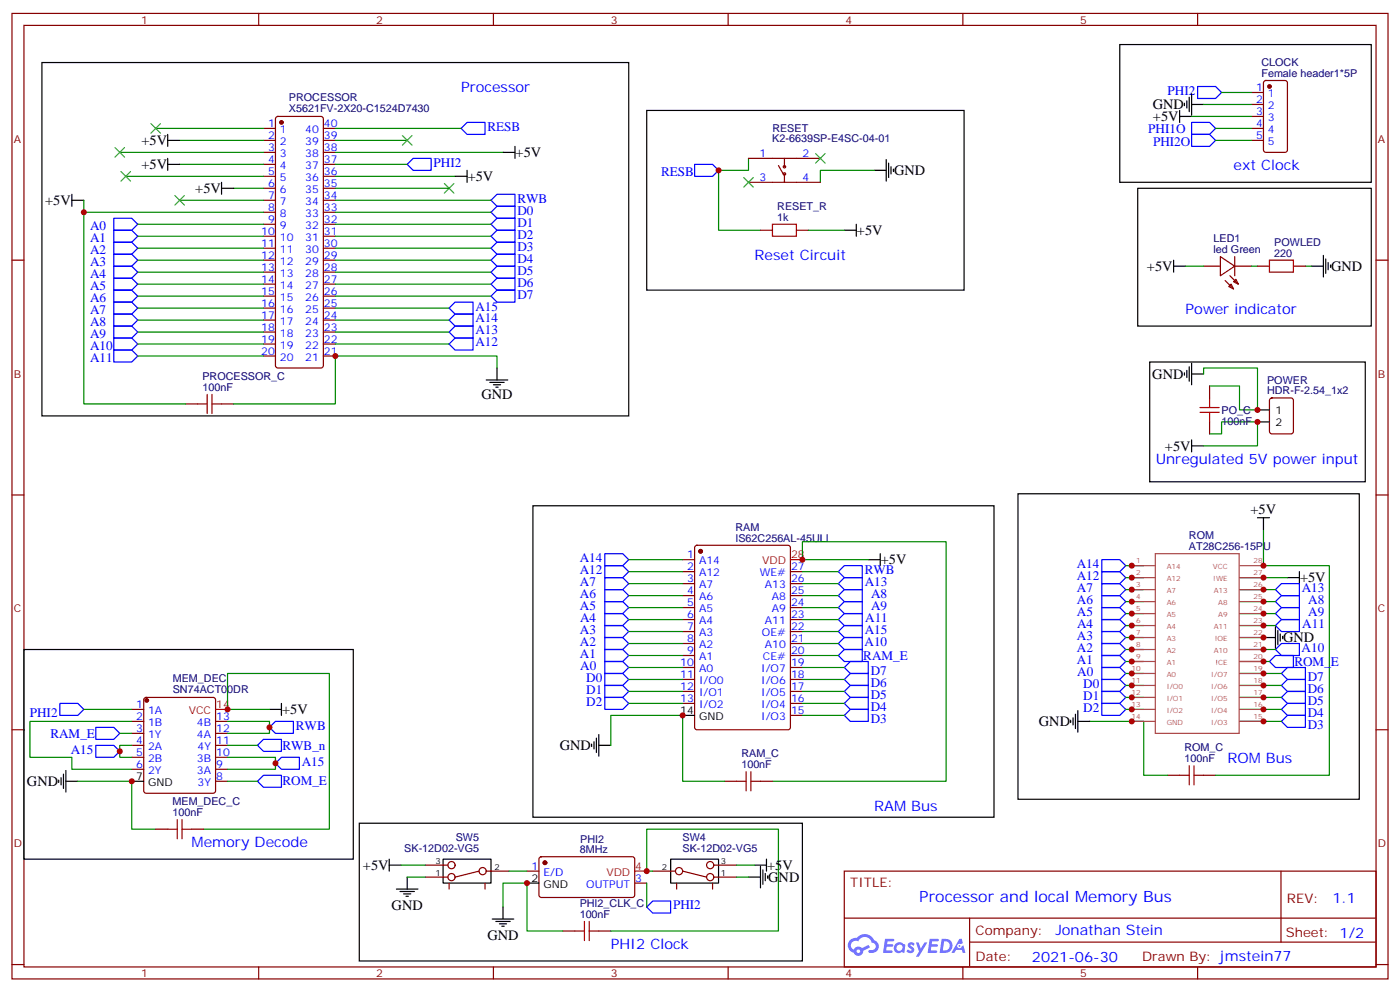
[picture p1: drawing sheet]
<svg xmlns="http://www.w3.org/2000/svg" width="412mm" height="292mm" viewBox="0 0 412 292" stroke-linecap="round" stroke-linejoin="round" font-family="sans-serif">
<g fill="none" stroke="#870000" stroke-width=".35">
<path d="M3.5 4h405.4v284.3h-405.4zM7.1 7.5h398.2v277.3h-398.2zM76.2 4v3.5M145.3 4v3.5M214.5 4v3.5M283.6 4v3.5M352.8 4v3.5M3.5 76.6h3.6M405.3 76.6h3.6M3.5 145.8h3.6M405.3 145.8h3.6M3.5 214.9h3.6"/>
<path d="M405.3 214.9h3.6M248.7 256.5h156.6v28.3h-156.6zM377.3 256.6v20.8M248.7 270.4h156.5M285.6 277.4h119.6M285.6 270.4v14.1M3.5 284.1h3.6M76.2 284.8v3.5M145.3 284.8v3.5M214.5 284.8v3.5M283.6 284.8v3.5M352.8 284.8v3.5"/>
<path d="M405.3 284.1h3.6"/>
</g>
<g fill="#5487ff">
<path d="M267.7 277.7a1.22 1.22 0 0 1 1.7 .3l-.4 .6a.47 .47 0 0 0-.3-.4 .47 .47 0 0 0-.5 .1l.1 .3a1.14 1.14 0 0 1 .8 1.7 1.14 1.14 0 0 1-1.9 0l-.2-.2 .5-.5 .7 .4a.29 .29 0 0 0 .3-.3 .29 .29 0 0 0-.2-.3 1.04 1.04 0 0 1-.6-1.7z"/>
<path d="M260.7 276.5h2.4l.3 .2-.2 .5h-1.8l-.1 .9h1.5l.3 .3-.3 .4h-1.6l-.2 1.1h1.7l.2 .4-.2 .3h-2.6z"/>
<path d="M273.8 276.5h2.4l.3 .2-.1 .5h-1.8l-.2 .9h1.6l.3 .3-.4 .4h-1.6l-.1 1.1h1.7l.2 .4-.2 .3h-2.6z"/>
<path d="M282.6 276.5h.7l.3 1.2-.6 .3a.69 .69 0 0 0-1 .3 .69 .69 0 0 0 .4 1 .69 .69 0 0 0 .9-.6l.5-.3 .6 2.2h-.8l-.2-.9h-1.8l-.5 .9h-.8z"/>
<path d="M269.8 277.6h.8l.6 1.8 1.1-1.8h.9l-2.6 4.1h-.8l.9-1.5z"/>
<path d="M277.4 276.5l-.6 4.1h1.3a2.11 2.11 0 0 0 2.5-2.1 2.11 2.11 0 0 0-2.5-2zM278.1 277.2a1.39 1.39 0 0 1 1.7 1.4 1.39 1.39 0 0 1-1.8 1.3h-.3z"/>
<path d="M263.7 278.1a1.54 1.54 0 0 0-.1 2.1 1.54 1.54 0 0 0 2.2 .2l.6 .2 .3-2.3-.2-.2-.4-.1a1.49 1.49 0 0 0-2.4 .1zM264 279.1a.94 .94 0 0 1 1.8 0 .94 .94 0 0 1-1.8 0z"/>
<path d="M250.4 276.8a2.18 2.18 0 0 0 1.1 3.8 1.44 1.44 0 0 0 1.6 .9 1.44 1.44 0 0 0 1.2-1.5l2-1-.5-.7-1.9 .9a1.47 1.47 0 0 0-2.4 .5 1.39 1.39 0 0 1-.7-2 1.39 1.39 0 0 1 2-.4 2.12 2.12 0 0 1 2.2-1.4 2.12 2.12 0 0 1 1.9 1.7 1.14 1.14 0 0 1 1.1 1.5 1.14 1.14 0 0 1-1.7 .7 .43 .43 0 0 0-.5 .3 .43 .43 0 0 0 .4 .5 1.98 1.98 0 0 0 2.5-1.2 1.98 1.98 0 0 0-1.2-2.5 3.1 3.1 0 0 0-5.3-.7l-.9 .1zM252.3 280.1a.55 .55 0 0 1 1.1 0 .55 .55 0 0 1-1.1 0z"/>
<circle cx="282.6" cy="278.6" r=".26"/>
</g>
<g fill="none" stroke="#00f" stroke-width=".35">
<path d="M135.8 37.8l1.8-1.7h5.3v3.5h-5.3zM351 36.1h5.3l1.8 1.7-1.8 1.8h-5.3zM351 39.6h5.3l1.8 1.7-1.8 1.8h-5.3zM352.8 25.5h5.3l1.7 1.7-1.7 1.8h-5.3zM119.9 48.4l1.8-1.8h5.3v3.6h-5.3zM144.6 59l1.8-1.8h5.3v3.5h-5.3zM204.6 48.4h5.3l1.8 1.8-1.8 1.7h-5.3zM33.5 64.3h5.3l1.8 1.7-1.8 1.8h-5.3zM33.5 67.8h5.3l1.8 1.8-1.8 1.7h-5.3zM33.5 71.3h5.3l1.8 1.8-1.8 1.8h-5.3zM33.5 74.9h5.3l1.8 1.7-1.8 1.8h-5.3zM33.5 78.4h5.3l1.8 1.8-1.8 1.7h-5.3z"/>
<path d="M144.6 62.5l1.8-1.8h5.3v3.6h-5.3zM144.6 66l1.8-1.7h5.3v3.5h-5.3zM144.6 69.6l1.8-1.8h5.3v3.5h-5.3zM144.6 73.1l1.8-1.8h5.3v3.6h-5.3zM144.6 76.6l1.8-1.7h5.3v3.5h-5.3zM146.4 78.4h5.3v3.5h-5.3l-1.8-1.7zM33.5 81.9h5.3l1.8 1.8-1.8 1.7h-5.3zM33.5 85.4h5.3l1.8 1.8-1.8 1.8h-5.3zM33.5 89h5.3l1.8 1.7-1.8 1.8h-5.3zM33.5 92.5h5.3l1.8 1.8-1.8 1.7h-5.3zM33.5 96h5.3l1.8 1.8-1.8 1.8h-5.3zM33.5 99.6h5.3l1.8 1.7-1.8 1.8h-5.3z"/>
<path d="M132.3 90.7l1.8-1.7h5.2v3.5h-5.2zM132.3 94.3l1.8-1.8h5.2v3.5h-5.2zM134.1 96h5.2v3.6h-5.2l-1.8-1.8zM144.6 83.7l1.8-1.8h5.3v3.5h-5.3zM144.6 87.2l1.8-1.8h5.3v3.6h-5.3zM33.5 103.1h5.3l1.8 1.7-1.8 1.8h-5.3zM132.3 101.3l1.8-1.7h5.2v3.5h-5.2zM178.2 170.1h5.2l1.8 1.8-1.8 1.7h-5.2zM178.2 173.6h5.2l1.8 1.8-1.8 1.8h-5.2zM178.2 177.2h5.2l1.8 1.7-1.8 1.8h-5.2zM178.2 166.6h5.2l1.8 1.7-1.8 1.8h-5.2zM178.2 163.1h5.2l1.8 1.7-1.8 1.8h-5.2z"/>
<path d="M246.9 178.9l1.8-1.7h5.3v3.5h-5.3zM246.9 175.4l1.8-1.8h5.3v3.6h-5.3zM246.9 168.3l1.8-1.7h5.3v3.5h-5.3zM248.7 170.1h5.3v3.5h-5.3l-1.8-1.7zM324.6 164.8h5.2l1.8 1.8-1.8 1.7h-5.2zM324.6 168.3h5.2l1.8 1.8-1.8 1.8h-5.2zM324.6 178.9h5.2l1.8 1.8-1.8 1.8h-5.2zM324.6 175.4h5.2l1.8 1.8-1.8 1.7h-5.2zM324.6 171.9h5.2l1.8 1.7-1.8 1.8h-5.2zM375.7 173.6l1.8-1.7h5.3v3.5h-5.3zM377.5 175.4h5.3v3.5h-5.3l-1.8-1.7zM178.2 180.7h5.2l1.8 1.8-1.8 1.7h-5.2z"/>
<path d="M178.2 184.2h5.2l1.8 1.8-1.8 1.7h-5.2zM178.2 187.7h5.2l1.8 1.8-1.8 1.8h-5.2zM178.2 191.3h5.2l1.8 1.7-1.8 1.8h-5.2zM178.2 194.8h5.2l1.8 1.8-1.8 1.7h-5.2zM178.2 198.3h5.2l1.8 1.8-1.8 1.8h-5.2zM246.9 182.5l1.8-1.8h5.3v3.5h-5.3zM246.9 189.5l1.8-1.8h5.3v3.6h-5.3zM246.9 186l1.8-1.8h5.3v3.5h-5.3zM246.9 193l1.8-1.7h5.3v3.5h-5.3zM250.5 198.3h5.3v3.6h-5.3l-1.8-1.8zM250.5 194.8h5.3v3.5h-5.3l-1.8-1.7zM324.6 196.6h5.2l1.8 1.7-1.8 1.8h-5.2z"/>
<path d="M324.6 193h5.2l1.8 1.8-1.8 1.8h-5.2zM324.6 189.5h5.2l1.8 1.8-1.8 1.7h-5.2zM324.6 186h5.2l1.8 1.7-1.8 1.8h-5.2zM324.6 182.5h5.2l1.8 1.7-1.8 1.8h-5.2zM373.9 194.8l1.8-1.8h5.3v3.6h-5.3zM375.7 180.7l1.8-1.8h5.3v3.6h-5.3zM375.7 184.2l1.8-1.7h5.3v3.5h-5.3zM377.5 189.5h5.3v3.5h-5.3l-1.8-1.7zM379.2 196.6h5.3v3.5h-5.3l-1.7-1.8zM17.6 207.2h5.3l1.8 1.7-1.8 1.8h-5.3zM28.2 219.5h5.3l1.8 1.8-1.8 1.7h-5.3zM28.2 214.2h5.3l1.8 1.8-1.8 1.7h-5.3z"/>
<path d="M77.6 217.7h5.3v3.6h-5.3l-1.8-1.8zM79.4 214.2l1.7-1.8h5.3v3.6h-5.3zM178.2 201.9h5.2l1.8 1.7-1.8 1.8h-5.2zM178.2 205.4h5.2l1.8 1.8-1.8 1.7h-5.2zM250.5 208.9h5.3v3.5h-5.3l-1.8-1.7zM250.5 205.4h5.3v3.5h-5.3l-1.8-1.7zM250.5 201.9h5.3v3.5h-5.3l-1.8-1.8zM324.6 207.2h5.2l1.8 1.7-1.8 1.8h-5.2zM324.6 203.6h5.2l1.8 1.8-1.8 1.8h-5.2zM324.6 200.1h5.2l1.8 1.8-1.8 1.7h-5.2zM377.5 201.9l1.7-1.8h5.3v3.5h-5.3zM377.5 205.4l1.7-1.8h5.3v3.6h-5.3z"/>
<path d="M379.2 207.2h5.3v3.5h-5.3l-1.7-1.8zM379.2 210.7h5.3v3.5h-5.3l-1.7-1.8zM75.8 230.1l1.8-1.8h5.3v3.5h-5.3zM81.1 224.8l1.8-1.8h5.3v3.6h-5.3zM192.3 265.4h5.3v3.5h-5.3l-1.8-1.8z"/>
</g>
<g fill="none" stroke="#000" stroke-width=".35">
<path d="M12.3 18.4h172.9v104.1h-172.9zM329.8 13.1h74.1v40.6h-74.1zM49.4 39.6v3.5M190.5 32.5h93.5v52.9h-93.5zM347.5 34.3h3.5M347.5 32.5v3.6M348.9 30.4v.7M349.6 29.7v2.1M350.3 28.6v4.3M351 30.8h3.5M351 27.6v6.3M21.2 59h3.5"/>
<path d="M21.2 57.2v3.5M49.4 41.3h3.5M49.4 46.6v3.6M49.4 48.4h3.5M65.3 55.5h3.5M65.3 53.7v3.5M134.1 51.9h3.5M137.6 50.2v3.5M148.2 44.9h3.5M151.7 43.1v3.5M257.5 50.2h3.6M261.1 47v6.3"/>
<path d="M261.8 48v4.3M262.5 49.1v2.1M263.2 49.8v.7M335.1 55.5h68.8v40.5h-68.8zM248.7 67.8h3.5M252.2 66v3.6M345.7 78.4h3.5M345.7 76.6v3.6M386.3 78.4h3.5M389.8 75.2v6.4M390.5 76.3v4.2M391.2 77.3v2.1"/>
<path d="M391.9 78v.7M143.2 111.9h6.4M144.3 112.6h4.2M145.3 113.3h2.2M146 114h.8M146.4 108.4v3.5M338.7 106.6h63.5v35.3h-63.5zM348.9 109.8v.7M349.6 109.1v2.1M350.3 108v4.3M351 107v6.3M351 110.1h3.5"/>
<path d="M351 129.5v3.6M351 131.3h3.5M370.4 120.7h3.5M370.4 124.2h3.5M157 148.9h135.8v91.8h-135.8zM299.9 145.4h100.5v90h-100.5zM370.4 152.5h3.5M372.2 152.5v3.5M255.8 164.8h3.5M259.3 163.1v3.5M379.2 170.1h3.6M382.8 168.3v3.6"/>
<path d="M7.1 191.3h97v61.7h-97zM372.2 187.7h3.5M375.7 184.6v6.3M376.4 185.6v4.3M377.1 186.7v2.1M377.8 187.4v.7M79.4 208.9h3.5M82.9 207.2v3.5M174.3 219.1v.8M175 218.4v2.2M175.7 217.4v4.2M176.4 219.5h3.5"/>
<path d="M176.4 216.3v6.4M201.1 210.7h3.5M315.4 212.1v.7M316.1 211.4v2.1M316.8 210.3v4.3M317.5 212.4h3.5M317.5 209.3v6.3M17.3 229.7v.7M18 229v2.1M18.7 228v4.2M19.4 230.1h3.5M19.4 226.9v6.4"/>
<path d="M38.8 230.1h3.5M105.8 242.4h130.6v40.6h-130.6zM114.7 254.8h3.5M114.7 253v3.5M119.9 258.3v3.5M130.5 253h14.1v7.1h-14.1zM197.6 253h14.1v7.1h-14.1zM220.5 258.3h3.5M222.2 254.8h3.6M224 255.1v6.4M224.7 256.2v4.2M225.4 257.2v2.2"/>
<path d="M225.8 253v3.5M226.1 258v.7M116.8 261.8h6.3M117.8 262.5h4.3M118.9 263.2h2.1M119.6 263.9h.7M145 270.7h6.3M146 271.4h4.3M147.1 272.1h2.1M147.8 272.8h.7M148.2 267.1v3.6M155.2 260.1h3.5"/>
</g>
<g fill="none" stroke="#3c3" stroke-width=".35">
<path d="M44.4 36.4l2.9 2.8M47.3 36.4l-2.9 2.8M118.5 39.9l2.9 2.9M121.4 39.9l-2.9 2.9M33.9 43.5l2.8 2.8M35.6 50.5l2.9 2.8M36.7 43.5l-2.8 2.8M38.5 50.5l-2.9 2.8M51.5 57.6l2.8 2.8M54.3 57.6l-2.8 2.8M130.9 54l2.8 2.9M133.7 54l-2.8 2.9"/>
<path d="M219.1 52.3l2.8 2.8M221.9 52.3l-2.8 2.8M240.2 45.2l2.9 2.8M243.1 45.2l-2.9 2.8"/>
</g>
<g fill="none" stroke="#870000" stroke-width=".35">
<path d="M77.6 37.8h3.5M81.4 34.5l.4-.2h12.7l.5 .2 .2 .5v72.7l-.2 .5-.5 .2h-12.7l-.5-.3-.2-.4v-72.7zM95.2 37.8h3.6M368.7 37.8h3.5M368.7 27.2h3.5M368.7 30.8h3.5M368.7 34.3h3.5M372.4 23.9l.5-.2h5.6l.7 .4v20.1l-.4 .6-5.9 .1-.7-.5v-20zM77.6 41.3h3.5M77.6 44.9h3.5M77.6 48.4h3.5M77.6 51.9h3.5"/>
<path d="M77.6 55.5h3.5M77.6 59h3.5M95.2 41.3h3.6M95.2 44.9h3.6M95.2 48.4h3.6M95.2 51.9h3.6M95.2 55.5h3.6M95.2 59h3.6M220.5 53.7h21.2M220.5 46.6h21.2M229.3 48.8l1.4 2.4M231.1 46.6v2.5"/>
<path d="M231.1 51.2v2.5M368.7 41.3h3.5M77.6 62.5h3.5M77.6 66h3.5M77.6 69.6h3.5M77.6 73.1h3.5M77.6 76.6h3.5M95.2 62.5h3.6M95.2 66h3.6M95.2 69.6h3.6M95.2 73.1h3.6M95.2 76.6h3.6"/>
<path d="M224 67.8h3.5M234.6 67.8h3.5M354.5 78.4h5M359.5 75.6l4.2 2.8-4.2 2.8zM363.7 78.4h5M363.7 75.6v5.6M370.4 78.4h3.5M381 78.4h3.5M77.6 80.2h3.5M77.6 83.7h3.5M77.6 87.2h3.5M77.6 90.7h3.5"/>
<path d="M77.6 94.3h3.5M77.6 97.8h3.5M95.2 80.2h3.6M95.2 83.7h3.6M95.2 87.2h3.6M95.2 90.7h3.6M95.2 94.3h3.6M95.2 97.8h3.6M360.9 82.6l2.5 2.5M361.9 84.4l.8-.7 .7 1.4zM362.3 81.2l2.5 2.5M363.4 83l.7-.7 .7 1.4z"/>
<path d="M54.7 119h3.5M65.3 119h3.5M77.6 101.3h3.5M77.6 104.8h3.5M95.2 101.3h3.6M95.2 104.8h3.6M356.3 113.7v3.5M374.2 117.4l.4-.2h5.7l.6 .4 .1 9.5-.5 .6-5.9 .1-.6-.5-.1-9.4zM356.3 124.2v3.6M201.1 164.8h3.5M201.1 168.3h3.5M201.1 171.9h3.5"/>
<path d="M201.1 175.4h3.5M201.1 178.9h3.5M204.8 160.8l.5-.2h26.8l.7 .4v53.2l-.4 .7h-27.1l-.6-.4-.1-53.2zM232.8 168.3h3.6M232.8 171.9h3.6M232.8 175.4h3.6M232.8 178.9h3.6M201.1 182.5h3.5M201.1 186h3.5M201.1 189.5h3.5M201.1 193h3.5M201.1 196.6h3.5"/>
<path d="M232.8 182.5h3.6M232.8 186h3.6M232.8 189.5h3.6M232.8 193h3.6M232.8 196.6h3.6M38.8 208.9h3.5M38.8 212.4h3.5M38.8 216h3.5M38.8 219.5h3.5M42.6 205.6l.4-.2h19.8l.5 .2 .2 .5v26.8l-.2 .5-.5 .2h-19.8l-.5-.2-.2-.5v-26.8zM63.5 212.4h3.5M63.5 216h3.5"/>
<path d="M63.5 219.5h3.5M201.1 200.1h3.5M201.1 203.6h3.5M201.1 207.2h3.5M232.8 200.1h3.6M232.8 203.6h3.6M232.8 207.2h3.6M232.8 210.7h3.6M38.8 223h3.5M38.8 226.6h3.5M63.5 230.1h3.5M63.5 223h3.5"/>
<path d="M63.5 226.6h3.5M213.4 230.1h3.6M224 230.1h3.5M344 228.3h3.5M354.5 228.3h3.6M45.9 244.2h3.5M56.4 244.2h3.6M125.2 254.8h6.7M125.2 258.3h6.7M141.1 256.5l-7 1.8M143.2 256.5h6.7M155.2 256.5h3.5"/>
<path d="M159 252.5l.5-.2 27 .1 .5 .6-.1 10.9-.6 .4-27.1-.1-.5-.6v-10.6zM192.3 256.5h6.7M201.1 256.5l7 1.8M210.3 254.8h6.7M210.3 258.3h6.7M132.3 260.1v1.7M142.9 260.1v1.7M165.8 274.2h3.5M176.4 274.2h3.5M187 260.1h3.5M199.3 260.1v1.7M209.9 260.1v1.7"/>
<circle cx="231.1" cy="49.1" r=".35"/>
<circle cx="231.1" cy="51.2" r=".35"/>
<circle cx="133" cy="258.3" r="1.06"/>
<circle cx="133" cy="254.8" r="1.06"/>
<circle cx="142.2" cy="256.5" r="1.06"/>
<circle cx="200" cy="256.5" r="1.06"/>
<circle cx="209.2" cy="254.8" r="1.06"/>
<circle cx="209.2" cy="258.3" r="1.06"/>
</g>
<g fill="#870000" stroke="#870000" stroke-width=".35">
<circle cx="82.9" cy="36.1" r=".53"/>
<circle cx="206.4" cy="162.3" r=".53"/>
<circle cx="43.2" cy="206.3" r=".53"/>
<circle cx="160.5" cy="254.1" r=".53"/>
<circle cx="373.9" cy="25.5" r=".53"/>
</g>
<g fill="none" stroke="#008700" stroke-width=".35">
<path d="M45.9 37.8h31.7M98.8 37.8h37M351 34.3h17.7M354.5 30.8h14.2M358.1 37.8h10.6M359.8 27.2h8.9M24.7 59v3.5h52.9M35.3 44.9h42.3M37 51.9h40.6M52.9 59h24.7M52.9 41.3h24.7M52.9 48.4h24.7"/>
<path d="M68.8 55.5h8.8M98.8 51.9h35.3M98.8 55.5h33.5M98.8 59h45.8M98.8 44.9h49.4M98.8 41.3h21.1M98.8 48.4h21.1M220.5 46.6v3.6h-8.8v17.6h12.3M257.5 50.2h-15.8v3.5M358.1 41.3h10.6M24.7 62.5v56.5h30M40.6 66h37"/>
<path d="M40.6 69.6h37M40.6 73.1h37M40.6 76.6h37M98.8 66h45.8M98.8 69.6h45.8M98.8 73.1h45.8M98.8 76.6h45.8M98.8 62.5h45.8M238.1 67.8h10.6M349.2 78.4h5.3M368.7 78.4h1.7M384.5 78.4h1.8"/>
<path d="M40.6 80.2h37M40.6 83.7h37M40.6 87.2h37M40.6 90.7h37M40.6 94.3h37M40.6 97.8h37M98.8 80.2h45.8M98.8 83.7h45.8M98.8 87.2h45.8M98.8 90.7h33.5M98.8 94.3h33.5M98.8 97.8h33.5"/>
<path d="M40.6 101.3h37M40.6 104.8h37M98.8 101.3h33.5M146.4 108.4v-3.6h-47.6v14.2h-30M354.5 110.1v-1.7h15.9v12.3h-5.3v-7h-8.8M356.3 127.8h3.5v-3.6h10.6v7.1h-15.9M372.2 156v10.6h19.4v61.7h-33.5M185.2 178.9h15.9M185.2 175.4h15.9M185.2 171.9h15.9M185.2 168.3h15.9M185.2 164.8h15.9"/>
<path d="M236.4 178.9h10.5M236.4 175.4h10.5M236.4 171.9h10.5M236.4 168.3h10.5M255.8 164.8h-19.4v-5.3h42.3v70.6h-51.2M331.6 166.6h5.3M331.6 170.1h5.3M331.6 173.6h5.3M331.6 177.2h5.3M365.1 170.1h14.1M365.1 173.6h10.6M365.1 177.2h10.6"/>
<path d="M185.2 196.6h15.9M185.2 193h15.9M185.2 189.5h15.9M185.2 186h15.9M185.2 182.5h15.9M236.4 196.6h12.3M236.4 193h10.5M236.4 189.5h10.5M236.4 186h10.5M236.4 182.5h10.5M331.6 180.7h5.3M331.6 184.2h5.3"/>
<path d="M331.6 187.7h5.3M331.6 191.3h5.3M331.6 194.8h5.3M331.6 198.3h5.3M365.1 180.7h10.6M365.1 184.2h10.6M365.1 187.7h7.1M365.1 191.3h10.6M365.1 194.8h8.8M365.1 198.3h12.4M24.7 208.9h14.1M35.3 216h3.5"/>
<path d="M38.8 219.5h-3.5v3.5h3.5M38.8 212.4h-30v10.6h12.4v3.6h17.6M67 212.4h12.4v3.6h-12.4M67 219.5h8.8M79.4 208.9h-12.4v-10.6h30v45.9h-37M179.9 219.5v-8.8h21.2v19.4h12.3M185.2 200.1h15.9M185.2 203.6h15.9M185.2 207.2h15.9M236.4 200.1h12.3M236.4 203.6h12.3M236.4 207.2h12.3"/>
<path d="M236.4 210.7h12.3M321 212.4h15.9v15.9h7.1M331.6 208.9h5.3M331.6 201.9h5.3M331.6 205.4h5.3M365.1 208.9h12.4M365.1 201.9h12.4M365.1 205.4h12.4M365.1 212.4h12.4M22.9 230.1h15.9v14.1h7.1M67 223h14.1v3.6h-14.1M67 230.1h8.8"/>
<path d="M118.2 254.8h7M119.9 258.3h5.3M149.9 256.5h5.3M192.3 256.5h-1.8v-12.3h38.8v30h-49.4M217 258.3h3.5M217 254.8h5.2M148.2 267.1v-7h7v14.1h10.6M190.5 260.1v7"/>
</g>
<g fill="none" stroke="#a10000" stroke-width=".35">
<path d="M227.5 66h7.1v3.6h-7.1zM373.9 76.6h7.1v3.6h-7.1zM58.2 119h2.8M61 116.1v5.7M62.4 119h2.9M62.4 116.1v5.7M356.3 117.2v2.8M353.5 121.4h5.6M353.5 120h5.6M356.3 121.4v2.8M217 230.1h2.8M219.8 227.3v5.6"/>
<path d="M221.2 230.1h2.8M221.2 227.3v5.6M347.5 228.3h2.8M350.3 225.5v5.6M351.7 228.3h2.8M351.7 225.5v5.6M49.4 244.2h2.8M52.2 241.4v5.6M53.6 244.2h2.8M53.6 241.4v5.6M169.3 274.2h2.9M172.2 271.4v5.6"/>
<path d="M173.6 274.2h2.8M173.6 271.4v5.6"/>
</g>
<path d="M232.8 164.8h3.6M63.5 208.9h3.5M187 256.5h3.5" fill="none" stroke="#f00" stroke-width=".35"/>
<g fill="none" stroke="#a64a4a" stroke-width=".35">
<path d="M333.4 166.6h6.9M333.4 170.1h6.9M333.4 173.6h6.9M333.4 177.2h6.9M340.3 163.1h24.7v52.9h-24.7zM365.2 166.6h7M365.2 170.1h7M365.2 173.6h7M365.2 177.2h7M333.4 180.7h6.9M333.4 184.2h6.9M333.4 187.7h6.9"/>
<path d="M333.4 191.3h6.9M333.4 194.8h6.9M333.4 198.3h6.9M365.2 180.7h7M365.2 184.2h7M365.2 187.7h7M365.2 191.3h7M365.2 194.8h7M365.2 198.3h7M333.4 201.9h6.9M333.4 205.4h6.9M333.4 208.9h6.9"/>
<path d="M333.4 212.4h6.9M365.2 201.9h7M365.2 205.4h7M365.2 208.9h7M365.2 212.4h7"/>
</g>
<g fill="#c00">
<circle cx="24.7" cy="62.5" r=".88"/>
<circle cx="98.8" cy="104.8" r=".88"/>
<circle cx="236.4" cy="164.8" r=".88"/>
<circle cx="201.1" cy="210.7" r=".88"/>
<circle cx="35.3" cy="221.3" r=".88"/>
<circle cx="67" cy="208.9" r=".88"/>
<circle cx="38.8" cy="230.1" r=".88"/>
<circle cx="81.1" cy="224.8" r=".88"/>
<circle cx="211.7" cy="50.2" r=".88"/>
<circle cx="190.5" cy="256.5" r=".88"/>
<circle cx="155.2" cy="260.1" r=".88"/>
<circle cx="79.4" cy="214.2" r=".88"/>
<circle cx="370.4" cy="120.7" r=".88"/>
<circle cx="370.4" cy="124.2" r=".88"/>
<circle cx="372.2" cy="212.4" r=".88"/>
<circle cx="372.2" cy="208.9" r=".88"/>
<circle cx="372.2" cy="205.4" r=".88"/>
<circle cx="372.2" cy="201.9" r=".88"/>
<circle cx="372.2" cy="198.3" r=".88"/>
<circle cx="372.2" cy="194.8" r=".88"/>
<circle cx="372.2" cy="191.3" r=".88"/>
<circle cx="372.2" cy="184.2" r=".88"/>
<circle cx="372.2" cy="180.7" r=".88"/>
<circle cx="372.2" cy="177.2" r=".88"/>
<circle cx="372.2" cy="173.6" r=".88"/>
<circle cx="372.2" cy="170.1" r=".88"/>
<circle cx="333.4" cy="212.4" r=".88"/>
<circle cx="333.4" cy="208.9" r=".88"/>
<circle cx="333.4" cy="205.4" r=".88"/>
<circle cx="333.4" cy="201.9" r=".88"/>
<circle cx="333.4" cy="198.3" r=".88"/>
<circle cx="333.4" cy="194.8" r=".88"/>
<circle cx="333.4" cy="191.3" r=".88"/>
<circle cx="333.4" cy="187.7" r=".88"/>
<circle cx="333.4" cy="184.2" r=".88"/>
<circle cx="333.4" cy="180.7" r=".88"/>
<circle cx="333.4" cy="177.2" r=".88"/>
<circle cx="333.4" cy="173.6" r=".88"/>
<circle cx="333.4" cy="170.1" r=".88"/>
<circle cx="333.4" cy="166.6" r=".88"/>
<circle cx="372.2" cy="166.6" r=".88"/>
<circle cx="372.2" cy="187.7" r=".88"/>
</g>
<text font-size="4.6" fill="#00f" x="270.8" y="265.6">Processor and local Memory Bus</text>
<g font-size="4.2" fill="#00f">
<text x="135.8" y="27.2">Processor</text>
<text x="363.4" y="50.2">ext Clock</text>
<text x="222.2" y="76.6">Reset Circuit</text>
<text x="349.2" y="92.5">Power indicator</text>
<text x="340.4" y="136.6">Unregulated 5V power input</text>
<text x="361.6" y="224.8">ROM Bus</text>
<text x="257.5" y="238.9">RAM Bus</text>
<text x="56.4" y="249.5">Memory Decode</text>
<text x="392.5" y="265.8">1.1</text>
<text x="310.9" y="275.4">Jonathan Stein</text>
<text x="179.9" y="279.5">PHI2 Clock</text>
<text x="304" y="283.2">2021-06-30</text>
</g>
<g font-size="4.2">
<text x="339.6" y="32.2">GND</text>
<text x="339.6" y="35.7">+5V</text>
<text x="41.7" y="42.8">+5V</text>
<text x="151.9" y="46.3">+5V</text>
<text x="41.7" y="49.9">+5V</text>
<text x="137.8" y="53.4">+5V</text>
<text x="263.3" y="51.5">GND</text>
<text x="57.5" y="56.9">+5V</text>
<text x="13.3" y="60.4">+5V</text>
<text x="252.4" y="69.2">+5V</text>
<text x="337.9" y="79.8">+5V</text>
<text x="392.1" y="79.8">GND</text>
<text x="339.4" y="111.5">GND</text>
<text x="141.8" y="117.5">GND</text>
<text x="343.2" y="132.7">+5V</text>
<text x="368.3" y="151.4">+5V</text>
<text x="259.5" y="166.2">+5V</text>
<text x="382.9" y="171.5">+5V</text>
<text x="378" y="189.2">GND</text>
<text x="83.1" y="210.3">+5V</text>
<text x="306" y="213.9">GND</text>
<text x="164.9" y="220.9">GND</text>
<text x="7.9" y="231.5">GND</text>
<text x="106.9" y="256.2">+5V</text>
<text x="226" y="256.2">+5V</text>
<text x="226.3" y="259.7">GND</text>
<text x="115.4" y="267.9">GND</text>
<text x="143.6" y="276.7">GND</text>
</g>
<g font-size="3.9" fill="#00f">
<text x="343.9" y="27.9">PHI2</text>
<text x="143.6" y="38.5">RESB</text>
<text x="338.2" y="39.1">PHI1O</text>
<text x="339.7" y="43.1">PHI2O</text>
<text x="127.7" y="49.1">PHI2</text>
<text x="194.7" y="52">RESB</text>
<text x="152.4" y="59.7">RWB</text>
<text x="152.4" y="63.2">D0</text>
<text x="26.5" y="67.8">A0</text>
<text x="26.5" y="71.3">A1</text>
<text x="152.4" y="66.7">D1</text>
<text x="152.4" y="70.3">D2</text>
<text x="26.5" y="74.9">A2</text>
<text x="152.4" y="73.8">D3</text>
<text x="152.4" y="77.3">D4</text>
<text x="26.5" y="78.4">A3</text>
<text x="26.5" y="81.9">A4</text>
<text x="152.4" y="80.9">D5</text>
<text x="26.5" y="85.4">A5</text>
<text x="26.5" y="89">A6</text>
<text x="152.4" y="84.4">D6</text>
<text x="152.4" y="87.9">D7</text>
<text x="26.5" y="92.5">A7</text>
<text x="140.1" y="91.4">A15</text>
<text x="140.1" y="95">A14</text>
<text x="26.5" y="96">A8</text>
<text x="26.5" y="99.6">A9</text>
<text x="140.1" y="98.5">A13</text>
<text x="26.5" y="103.1">A10</text>
<text x="26.5" y="106.6">A11</text>
<text x="140.1" y="102">A12</text>
<text x="170.8" y="165.5">A14</text>
<text x="317.2" y="167.3">A14</text>
<text x="170.8" y="169.1">A12</text>
<text x="170.8" y="172.6">A7</text>
<text x="254.7" y="172.6">A13</text>
<text x="254.7" y="169">RWB</text>
<text x="317.2" y="170.8">A12</text>
<text x="170.8" y="176.1">A6</text>
<text x="170.8" y="179.6">A5</text>
<text x="256.6" y="179.6">A9</text>
<text x="256.6" y="176.1">A8</text>
<text x="317.2" y="177.9">A6</text>
<text x="317.2" y="174.3">A7</text>
<text x="383.5" y="174.3">A13</text>
<text x="385.4" y="177.9">A8</text>
<text x="170.9" y="183.1">A4</text>
<text x="254.9" y="183.1">A11</text>
<text x="317.2" y="181.4">A5</text>
<text x="317.3" y="184.9">A4</text>
<text x="383.6" y="184.9">A11</text>
<text x="385.4" y="181.4">A9</text>
<text x="170.8" y="186.7">A3</text>
<text x="170.8" y="190.2">A2</text>
<text x="254.7" y="190.2">A10</text>
<text x="254.7" y="186.7">A15</text>
<text x="317.2" y="192">A2</text>
<text x="317.2" y="188.4">A3</text>
<text x="383.4" y="192">A10</text>
<text x="170.8" y="193.7">A1</text>
<text x="170.9" y="197.3">A0</text>
<text x="254.3" y="194.3">RAM_E</text>
<text x="317.2" y="195.5">A1</text>
<text x="381.3" y="196">ROM_E</text>
<text x="172.7" y="200.8">D0</text>
<text x="256.5" y="202.2">D6</text>
<text x="256.5" y="198.7">D7</text>
<text x="317.3" y="199">A0</text>
<text x="319.1" y="202.6">D0</text>
<text x="385.2" y="200.4">D7</text>
<text x="385.2" y="204">D6</text>
<text x="172.7" y="204.3">D1</text>
<text x="172.7" y="207.9">D2</text>
<text x="256.5" y="209.3">D4</text>
<text x="256.5" y="205.7">D5</text>
<text x="319.1" y="209.6">D2</text>
<text x="319.1" y="206.1">D1</text>
<text x="385.2" y="207.5">D5</text>
<text x="8.8" y="211">PHI2</text>
<text x="87.1" y="214.9">RWB</text>
<text x="256.5" y="212.8">D3</text>
<text x="385.2" y="211">D4</text>
<text x="385.2" y="214.6">D3</text>
<text x="14.8" y="217.2">RAM_E</text>
<text x="20.8" y="222">A15</text>
<text x="83.2" y="220.7">RWB_n</text>
<text x="88.9" y="225.5">A15</text>
<text x="83.2" y="231.3">ROM_E</text>
<text x="198.3" y="267.8">PHI2</text>
</g>
<g font-size="3.9" fill="#800">
<text x="250.5" y="261.1">TITLE:</text>
<text x="379.1" y="265.8">REV:</text>
<text x="287.4" y="275.3">Company:</text>
<text x="378.7" y="275.9">Sheet: 1/2</text>
<text x="287.4" y="283">Date:</text>
<text x="336.4" y="283.1">Drawn By: jmstein77</text>
</g>
<g font-size="3.2" fill="#800">
<text x="41.6" y="6.9">1</text>
<text x="110.8" y="6.9">2</text>
<text x="179.9" y="6.9">3</text>
<text x="249.1" y="6.9">4</text>
<text x="318.2" y="6.9">5</text>
<text x="4.1" y="42.1">A</text>
<text x="405.9" y="42.1">A</text>
<text x="4.1" y="111.2">B</text>
<text x="405.9" y="111.2">B</text>
<text x="4.1" y="180.3">C</text>
<text x="405.9" y="180.3">C</text>
<text x="4.1" y="249.5">D</text>
<text x="405.9" y="249.5">D</text>
<text x="41.6" y="287.8">1</text>
<text x="110.8" y="287.8">2</text>
<text x="179.9" y="287.8">3</text>
<text x="249.1" y="287.8">4</text>
<text x="318.2" y="287.8">5</text>
</g>
<g font-size="3.2" fill="#000080">
<text x="371.6" y="22.6">Female header1*5P</text>
<text x="371.6" y="19.5">CLOCK</text>
<text x="85.1" y="29.9">PROCESSOR</text>
<text x="85.1" y="33.1">X5621FV-2X20-C1524D7430</text>
<text x="227.5" y="41.9">K2-6639SP-E4SC-04-01</text>
<text x="227.5" y="38.7">RESET</text>
<text x="229" y="65">1k</text>
<text x="229" y="61.8">RESET_R</text>
<text x="357.5" y="71.3">LED1</text>
<text x="357.5" y="74.5">led Green</text>
<text x="375.4" y="75.6">220</text>
<text x="375.4" y="72.4">POWLED</text>
<text x="59.6" y="111.9">PROCESSOR_C</text>
<text x="373.3" y="113">POWER</text>
<text x="59.6" y="115.1">100nF</text>
<text x="373.2" y="116.1">HDR-F-2.54_1x2</text>
<text x="359.8" y="125.1">100nF</text>
<text x="359.8" y="121.9">PO_C</text>
<text x="216.6" y="159.5">IS62C256AL-45ULI</text>
<text x="216.6" y="156.4">RAM</text>
<text x="350.2" y="162">AT28C256-15PU</text>
<text x="350.2" y="158.8">ROM</text>
<text x="50.9" y="201">MEM_DEC</text>
<text x="50.9" y="204.2">SN74ACT00DR</text>
<text x="348.9" y="221.2">ROM_C</text>
<text x="218.4" y="226.2">100nF</text>
<text x="218.4" y="223">RAM_C</text>
<text x="348.9" y="224.4">100nF</text>
<text x="50.8" y="237.1">MEM_DEC_C</text>
<text x="50.8" y="240.3">100nF</text>
<text x="119.1" y="250.9">SK-12D02-VG5</text>
<text x="134.3" y="247.7">SW5</text>
<text x="170.8" y="251.2">8MHz</text>
<text x="170.9" y="248.1">PHI2</text>
<text x="201" y="250.9">SK-12D02-VG5</text>
<text x="201" y="247.7">SW4</text>
<text x="170.8" y="267.1">PHI2_CLK_C</text>
<text x="170.8" y="270.3">100nF</text>
</g>
<g font-size="3.2" fill="#00f">
<text x="370" y="26.9">1</text>
<text x="373.5" y="28.6">1</text>
<text x="370" y="30.4">2</text>
<text x="370" y="33.9">3</text>
<text x="373.5" y="32.2">2</text>
<text x="373.5" y="35.7">3</text>
<text x="78.9" y="37.5">1</text>
<text x="78.9" y="41">2</text>
<text x="82.4" y="39.2">1</text>
<text x="89.9" y="39.2">40</text>
<text x="95.4" y="41">39</text>
<text x="95.4" y="37.5">40</text>
<text x="370" y="37.5">4</text>
<text x="370" y="41">5</text>
<text x="373.5" y="39.2">4</text>
<text x="78.9" y="44.5">3</text>
<text x="82.4" y="42.8">2</text>
<text x="82.4" y="46.3">3</text>
<text x="89.9" y="46.3">38</text>
<text x="89.9" y="42.8">39</text>
<text x="95.4" y="44.5">38</text>
<text x="223.8" y="46.3">1</text>
<text x="236.4" y="46.3">2</text>
<text x="373.5" y="42.8">5</text>
<text x="78.9" y="48">4</text>
<text x="78.9" y="51.6">5</text>
<text x="82.4" y="49.8">4</text>
<text x="82.4" y="53.3">5</text>
<text x="89.9" y="53.3">36</text>
<text x="89.9" y="49.8">37</text>
<text x="95.4" y="51.6">36</text>
<text x="95.4" y="48">37</text>
<text x="223.8" y="53.3">3</text>
<text x="236.4" y="53.3">4</text>
<text x="78.9" y="55.1">6</text>
<text x="78.9" y="58.6">7</text>
<text x="82.4" y="56.9">6</text>
<text x="89.9" y="56.9">35</text>
<text x="95.4" y="58.6">34</text>
<text x="95.4" y="55.1">35</text>
<text x="78.9" y="62.2">8</text>
<text x="78.9" y="65.7">9</text>
<text x="82.4" y="60.4">7</text>
<text x="82.4" y="63.9">8</text>
<text x="89.9" y="63.9">33</text>
<text x="89.9" y="60.4">34</text>
<text x="95.4" y="65.7">32</text>
<text x="95.4" y="62.2">33</text>
<text x="76.9" y="69.2">10</text>
<text x="82.4" y="67.5">9</text>
<text x="82.4" y="71">10</text>
<text x="89.9" y="71">31</text>
<text x="89.9" y="67.5">32</text>
<text x="95.4" y="69.2">31</text>
<text x="76.9" y="72.7">11</text>
<text x="76.9" y="76.3">12</text>
<text x="82.4" y="74.5">11</text>
<text x="89.9" y="74.5">30</text>
<text x="95.4" y="76.3">29</text>
<text x="95.4" y="72.7">30</text>
<text x="76.9" y="79.8">13</text>
<text x="76.9" y="83.3">14</text>
<text x="82.4" y="78">12</text>
<text x="82.4" y="81.6">13</text>
<text x="89.9" y="81.6">28</text>
<text x="89.9" y="78">29</text>
<text x="95.4" y="83.3">27</text>
<text x="95.4" y="79.8">28</text>
<text x="76.9" y="86.9">15</text>
<text x="82.4" y="85.1">14</text>
<text x="82.4" y="88.6">15</text>
<text x="89.9" y="88.6">26</text>
<text x="89.9" y="85.1">27</text>
<text x="95.4" y="86.9">26</text>
<text x="76.9" y="90.4">16</text>
<text x="76.9" y="93.9">17</text>
<text x="82.4" y="92.1">16</text>
<text x="82.4" y="95.7">17</text>
<text x="89.9" y="95.7">24</text>
<text x="89.9" y="92.1">25</text>
<text x="95.4" y="93.9">24</text>
<text x="95.4" y="90.4">25</text>
<text x="76.9" y="97.4">18</text>
<text x="76.9" y="101">19</text>
<text x="82.4" y="99.2">18</text>
<text x="89.9" y="99.2">23</text>
<text x="95.4" y="101">22</text>
<text x="95.4" y="97.4">23</text>
<text x="76.9" y="104.5">20</text>
<text x="82.4" y="102.7">19</text>
<text x="82.4" y="106.3">20</text>
<text x="89.9" y="106.3">21</text>
<text x="89.9" y="102.7">22</text>
<text x="95.4" y="104.5">21</text>
<text x="202.4" y="164.5">1</text>
<text x="202.4" y="168">2</text>
<text x="205.9" y="166.2">A14</text>
<text x="233" y="168">27</text>
<text x="202.4" y="171.5">3</text>
<text x="205.9" y="169.8">A12</text>
<text x="205.9" y="173.3">A7</text>
<text x="223.8" y="169.8">WE#</text>
<text x="225.3" y="173.3">A13</text>
<text x="233" y="171.5">26</text>
<text x="202.4" y="175">4</text>
<text x="202.4" y="178.6">5</text>
<text x="205.9" y="176.8">A6</text>
<text x="227.3" y="176.8">A8</text>
<text x="233" y="178.6">24</text>
<text x="233" y="175">25</text>
<text x="202.4" y="182.1">6</text>
<text x="202.4" y="185.6">7</text>
<text x="205.9" y="180.3">A5</text>
<text x="205.9" y="183.9">A4</text>
<text x="225.3" y="183.9">A11</text>
<text x="227.3" y="180.3">A9</text>
<text x="233" y="185.6">22</text>
<text x="233" y="182.1">23</text>
<text x="202.4" y="189.2">8</text>
<text x="205.9" y="187.4">A3</text>
<text x="205.9" y="190.9">A2</text>
<text x="224.4" y="187.4">OE#</text>
<text x="225.3" y="190.9">A10</text>
<text x="233" y="189.2">21</text>
<text x="200.4" y="196.2">10</text>
<text x="202.4" y="192.7">9</text>
<text x="205.9" y="194.5">A1</text>
<text x="205.9" y="198">A0</text>
<text x="224.2" y="198">I/O7</text>
<text x="224.7" y="194.5">CE#</text>
<text x="233" y="196.2">19</text>
<text x="233" y="192.7">20</text>
<text x="200.4" y="199.7">11</text>
<text x="200.4" y="203.3">12</text>
<text x="205.9" y="201.5">I/O0</text>
<text x="224.2" y="201.5">I/O6</text>
<text x="233" y="203.3">17</text>
<text x="233" y="199.7">18</text>
<text x="40.1" y="208.6">1</text>
<text x="200.4" y="206.8">13</text>
<text x="205.9" y="205">I/O1</text>
<text x="205.9" y="208.6">I/O2</text>
<text x="224.2" y="208.6">I/O4</text>
<text x="224.2" y="205">I/O5</text>
<text x="233" y="206.8">16</text>
<text x="40.1" y="212.1">2</text>
<text x="40.1" y="215.6">3</text>
<text x="43.6" y="210.3">1A</text>
<text x="43.6" y="213.9">1B</text>
<text x="58" y="213.9">4B</text>
<text x="63.7" y="215.6">12</text>
<text x="63.7" y="212.1">13</text>
<text x="224.2" y="212.1">I/O3</text>
<text x="233" y="210.3">15</text>
<text x="40.1" y="219.1">4</text>
<text x="43.6" y="217.4">1Y</text>
<text x="43.6" y="220.9">2A</text>
<text x="58" y="217.4">4A</text>
<text x="58.2" y="220.9">4Y</text>
<text x="63.7" y="219.1">11</text>
<text x="40.1" y="222.7">5</text>
<text x="40.1" y="226.2">6</text>
<text x="43.6" y="224.4">2B</text>
<text x="43.6" y="228">2Y</text>
<text x="58" y="224.4">3B</text>
<text x="58" y="228">3A</text>
<text x="63.7" y="226.2">9</text>
<text x="63.7" y="222.7">10</text>
<text x="58.2" y="231.5">3Y</text>
<text x="63.7" y="229.7">8</text>
<text x="156.6" y="256.2">1</text>
<text x="160.1" y="258">E/D</text>
<text x="172.7" y="261.5">OUTPUT</text>
<text x="187.1" y="259.7">3</text>
</g>
<g font-size="3.2">
<text x="375.7" y="121.8">1</text>
<text x="375.7" y="125.3">2</text>
<text x="200.4" y="210.3">14</text>
<text x="205.9" y="212.1">GND</text>
<text x="40.1" y="229.7">7</text>
<text x="43.6" y="231.5">GND</text>
<text x="156.6" y="259.7">2</text>
<text x="160.1" y="261.5">GND</text>
</g>
<g font-size="3.2" fill="#f00">
<text x="224.5" y="166.2">VDD</text>
<text x="233" y="164.5">28</text>
<text x="63.7" y="208.6">14</text>
<text x="55.6" y="210.3">VCC</text>
<text x="178.6" y="258">VDD</text>
<text x="187.1" y="256.2">4</text>
</g>
<g font-size="2.5">
<text x="128.3" y="254.4">3</text>
<text x="128.3" y="258">1</text>
<text x="145.7" y="256.2">2</text>
<text x="194.9" y="256.2">2</text>
<text x="212.4" y="254.4">3</text>
<text x="212.4" y="258">1</text>
</g>
<g font-size="2.1" fill="#a54b4b">
<text x="334.7" y="165.9">1</text>
<text x="343.7" y="167.6">A14</text>
<text x="357.3" y="167.6">VCC</text>
<text x="369.3" y="165.9">28</text>
<text x="334.7" y="169.4">2</text>
<text x="334.7" y="172.9">3</text>
<text x="343.7" y="171.2">A12</text>
<text x="357.4" y="171.2">!WE</text>
<text x="369.3" y="169.4">27</text>
<text x="369.3" y="172.9">26</text>
<text x="334.7" y="176.5">4</text>
<text x="334.7" y="180">5</text>
<text x="343.7" y="174.7">A7</text>
<text x="343.7" y="178.2">A6</text>
<text x="357.5" y="174.7">A13</text>
<text x="358.9" y="178.2">A8</text>
<text x="369.3" y="176.5">25</text>
<text x="369.3" y="180">24</text>
<text x="334.7" y="183.5">6</text>
<text x="343.7" y="181.7">A5</text>
<text x="343.7" y="185.3">A4</text>
<text x="357.5" y="185.3">A11</text>
<text x="358.9" y="181.7">A9</text>
<text x="369.3" y="183.5">23</text>
<text x="334.7" y="187.1">7</text>
<text x="334.7" y="190.6">8</text>
<text x="343.7" y="188.8">A3</text>
<text x="357.8" y="188.8">!OE</text>
<text x="369.3" y="187.1">22</text>
<text x="369.3" y="190.6">21</text>
<text x="333.4" y="197.6">10</text>
<text x="334.7" y="194.1">9</text>
<text x="343.7" y="192.3">A2</text>
<text x="343.7" y="195.8">A1</text>
<text x="357.5" y="192.3">A10</text>
<text x="358" y="195.8">!CE</text>
<text x="369.3" y="194.1">20</text>
<text x="369.3" y="197.6">19</text>
<text x="333.4" y="201.2">11</text>
<text x="343.7" y="199.4">A0</text>
<text x="343.7" y="202.9">I/O0</text>
<text x="356.8" y="199.4">I/O7</text>
<text x="356.8" y="202.9">I/O6</text>
<text x="369.3" y="201.2">18</text>
<text x="333.4" y="204.7">12</text>
<text x="333.4" y="208.2">13</text>
<text x="343.7" y="206.4">I/O1</text>
<text x="343.7" y="210">I/O2</text>
<text x="356.8" y="206.4">I/O5</text>
<text x="356.8" y="210">I/O4</text>
<text x="369.3" y="204.7">17</text>
<text x="369.3" y="208.2">16</text>
<text x="333.4" y="211.7">14</text>
<text x="343.7" y="213.5">GND</text>
<text x="356.8" y="213.5">I/O3</text>
<text x="369.3" y="211.7">15</text>
</g>
</svg>
